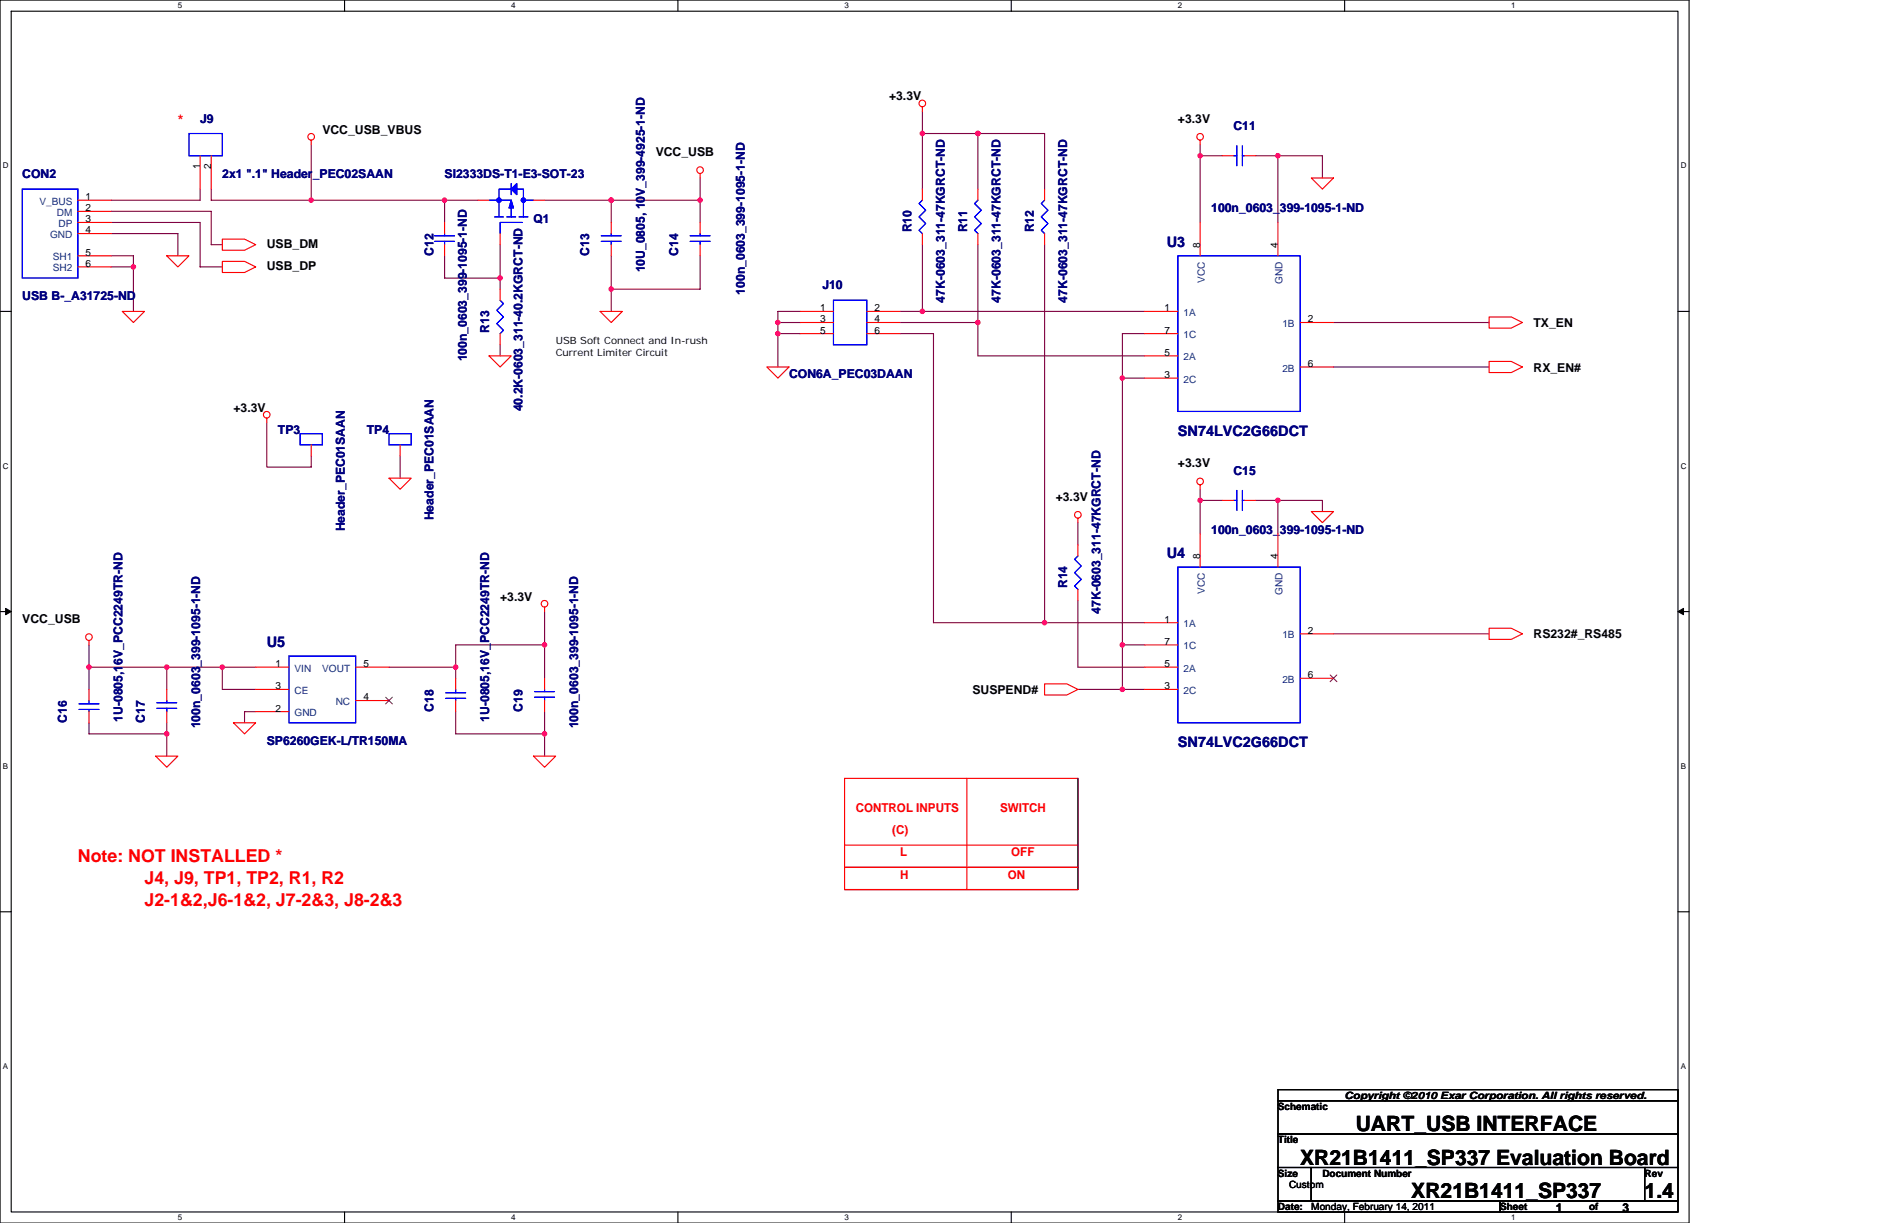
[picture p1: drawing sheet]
<svg xmlns="http://www.w3.org/2000/svg" width="432mm" height="279mm" viewBox="0 0 432 279" stroke-linecap="round" stroke-linejoin="round" font-family="sans-serif">
<path d="M0 0h386.1v279.4h-386.1zM2.6 2.6h381v274.3h-381z" fill="none" stroke="#000" stroke-width=".25"/>
<g fill="#fff">
<path d="M40.7 .3h1v2h-1z"/>
<path d="M40.7 277.1h1v2.1h-1z"/>
</g>
<path d="M78.8 0v2.6M78.8 276.9v2.5" fill="none" stroke="#000" stroke-width=".25"/>
<g fill="#fff">
<path d="M116.9 .3h1v2h-1z"/>
<path d="M116.9 277.1h1v2.1h-1z"/>
</g>
<path d="M155 0v2.6M155 276.9v2.5" fill="none" stroke="#000" stroke-width=".25"/>
<g fill="#fff">
<path d="M193.1 .3h1v2h-1z"/>
<path d="M193.1 277.1h1v2.1h-1z"/>
</g>
<path d="M231.2 0v2.6M231.2 276.9v2.5" fill="none" stroke="#000" stroke-width=".25"/>
<g fill="#fff">
<path d="M269.3 .3h1v2h-1z"/>
<path d="M269.3 277.1h1v2.1h-1z"/>
</g>
<path d="M307.4 0v2.6M307.4 276.9v2.5" fill="none" stroke="#000" stroke-width=".25"/>
<g fill="#fff">
<path d="M345.5 .3h1v2h-1z"/>
<path d="M345.5 277.1h1v2.1h-1z"/>
<path d="M.7 36.9h1.2v2h-1.2z"/>
<path d="M384.2 36.9h1.3v2h-1.3z"/>
<path d="M.7 105.4h1.2v2.1h-1.2z"/>
<path d="M384.2 105.4h1.3v2.1h-1.3z"/>
</g>
<path d="M0 71.1h2.6M383.6 71.1h2.5" fill="none" stroke="#000" stroke-width=".25"/>
<g fill="#fff">
<path d="M.7 174h1.2v2h-1.2z"/>
<path d="M384.2 174h1.2v2h-1.2z"/>
</g>
<path d="M0 139.7h2.6M383.6 139.7h2.5" fill="none" stroke="#000" stroke-width=".25"/>
<path d="M1.3 139l1.3 .7-1.3 .7zM383.6 139.7l1.2-.7v1.4z" fill="#000" stroke="#000" stroke-width=".23"/>
<g fill="#fff">
<path d="M.7 242.6h1.2v2h-1.2z"/>
<path d="M384.2 242.6h1.2v2h-1.2z"/>
</g>
<path d="M246.4 177.8v25.4h-53.3M193.1 198.1h53.3M0 208.3h2.6M383.6 208.3h2.5M292.1 251.5h91.5v7.6h-91.5zM292.1 259.1h91.5v7.6h-91.5zM292.1 248.9h91.5v2.6h-91.5zM292.1 266.7h7.6v7.6h-7.6zM292.1 274.3h50.8v2.6h-50.8zM299.7 266.7h76.2v7.6h-76.2zM342.9 274.3h40.7v2.6h-40.7zM375.9 266.7h7.7v7.6h-7.7z" fill="none" stroke="#000" stroke-width=".25"/>
<g fill="none" stroke="#800040" stroke-width=".25">
<path d="M71.1 33v12.7M210.8 25.4v17.8M210.8 30.5h28v12.7M223.5 30.5v12.7M274.3 33v17.8M274.3 35.6h5.1M287 35.6h15.3v5.1M292.1 35.6v15.2M25.4 58.4h5.1v12.7M25.4 50.8h20.3v10.2h5.1M25.4 53.4h15.3v5M25.4 48.3h22.9v7.6h2.5"/>
<path d="M45.7 43.2v2.5h-20.3M48.3 43.2v2.5h60.9M101.6 45.7v5.1M101.6 58.4v5.1h12.7M114.3 55.9v10.2M124.5 45.7h35.5M139.7 45.7v5.1M139.7 58.4v12.7M160 40.7v10.1M160 58.4v7.7h-20.3M210.8 55.9v15.2M223.5 55.9v25.4h38.1"/>
<path d="M238.8 55.9v86.4M25.4 61h5.1M114.3 78.8v2.5M177.8 76.2h5.1M177.8 73.7h5.1M182.9 71.1h-5.1v12.7M205.8 76.2h7.6v66.1h48.2M205.8 73.7h17.7M205.8 71.1h55.8M261.6 76.2h-5v10.2h5M304.8 73.7h35.6M61 96.5v10.2h10.1v-2.5"/>
<path d="M256.6 86.4v71.1M304.8 83.8h35.6M91.5 104.2v5M246.4 119.4v5.1M274.3 114.3h5.1M274.3 111.8v10.1M287 114.3h15.3v2.6M292.1 114.3v7.6M124.5 139.7v7.6M246.4 137.2v15.2h15.2M20.3 152.4h17.8v5.1M20.3 147.3v10.2"/>
<path d="M38.1 152.4h12.7v5.1h7.6M50.8 152.4h7.6M88.9 152.4h15.3M104.2 155v-7.7h20.3v7.7M246.4 157.5h15.2M256.6 147.3h5M304.8 144.8h35.6M20.3 165.1v2.6h17.8M38.1 165.1v7.6M58.4 162.6h-2.5v2.5M104.2 162.6v5.1h20.3M124.5 162.6v10.1"/>
</g>
<g fill="#f0f" stroke="#f0f" stroke-width=".25">
<circle cx="256.5" cy="86.4" r=".5"/>
<circle cx="274.3" cy="114.3" r=".5"/>
<circle cx="292.1" cy="114.3" r=".5"/>
<circle cx="256.5" cy="147.3" r=".5"/>
<circle cx="256.5" cy="157.5" r=".5"/>
<circle cx="274.3" cy="35.6" r=".5"/>
<circle cx="292.1" cy="35.6" r=".5"/>
<circle cx="210.8" cy="71.1" r=".5"/>
<circle cx="101.6" cy="45.7" r=".5"/>
<circle cx="114.3" cy="63.5" r=".5"/>
<circle cx="139.7" cy="45.7" r=".5"/>
<circle cx="139.7" cy="66" r=".5"/>
<circle cx="177.8" cy="73.7" r=".5"/>
<circle cx="177.8" cy="76.2" r=".5"/>
<circle cx="223.5" cy="73.7" r=".5"/>
<circle cx="238.8" cy="142.2" r=".5"/>
<circle cx="223.5" cy="30.5" r=".5"/>
<circle cx="210.8" cy="30.5" r=".5"/>
<circle cx="38.1" cy="152.4" r=".5"/>
<circle cx="104.1" cy="152.4" r=".5"/>
<circle cx="50.8" cy="152.4" r=".5"/>
<circle cx="124.5" cy="167.6" r=".5"/>
<circle cx="160" cy="45.7" r=".5"/>
<circle cx="71.1" cy="45.7" r=".5"/>
<circle cx="20.3" cy="152.4" r=".5"/>
<circle cx="38.1" cy="167.6" r=".5"/>
<circle cx="124.5" cy="147.3" r=".5"/>
<circle cx="30.5" cy="61" r=".5"/>
</g>
<g fill="none" stroke="#f00" stroke-width=".25">
<path d="M45.7 35.6v7.6M48.3 35.6v7.6M71.1 32v1M160 39.6v1.1M210.8 24.4v1M274.3 32v1M279.4 35.6h2.6M284.5 35.6h2.5M17.8 45.7h7.6M17.8 48.3h7.6M17.8 50.8h7.6M17.8 53.4h7.6"/>
<path d="M17.8 58.4h7.6M38.1 58.4h5.1l-2.5 2.6zM50.8 59.7h5.1l2.5 1.3-2.5 1.3h-5.1zM50.8 54.6h5.1l2.5 1.3-2.5 1.3h-5.1zM101.6 50.8v2.6M101.6 55.9v2.5M109.2 45.7h2.6M114.3 53.4v2.5M121.9 45.7h2.6M139.7 50.8v2.6M139.7 55.9v2.5M160 50.8v2.6"/>
<path d="M160 55.9v2.5M210.8 43.2v2.5M210.8 53.4v2.5M223.5 43.2v2.5M223.5 53.4v2.5M238.8 43.2v2.5M238.8 53.4v2.5M274.3 50.8v7.6M292.1 50.8v7.6M299.7 40.7h5.1l-2.5 2.5zM17.8 61h7.6M28 71.1h5l-2.5 2.6z"/>
<path d="M114.3 66.1v2.5M114.3 76.2v2.6M137.2 71.1h5.1l-2.6 2.6zM182.9 71.1h7.6M182.9 73.7h7.6M182.9 76.2h7.6M198.1 71.1h7.7M198.1 73.7h7.7M198.1 76.2h7.7M261.6 71.1h7.7M261.6 76.2h7.7M297.2 73.7h7.6"/>
<path d="M340.4 72.4h5.1l2.5 1.3-2.5 1.3h-5.1zM61 95.5v1M111.8 81.3h5.1l-2.6 2.5zM175.3 83.8h5.1l-2.6 2.6zM261.6 86.4h7.7M261.6 81.3h7.7M297.2 83.8h7.6M340.4 82.6h5.1l2.5 1.2-2.5 1.3h-5.1zM71.1 101.6v2.6M88.9 109.2h5.1l-2.5 2.6zM91.5 101.6v2.6M246.4 118.4v1"/>
<path d="M274.3 110.8v1M279.4 114.3h2.6M284.5 114.3h2.5M299.7 116.9h5.1l-2.5 2.5zM124.5 138.7v1M246.4 124.5v2.5M246.4 134.6v2.6M274.3 121.9v7.7M292.1 121.9v7.7M20.3 146.3v1M20.3 157.5v2.5M38.1 157.5v2.5"/>
<path d="M58.4 157.5h7.7M58.4 152.4h7.7M81.3 152.4h7.6M104.2 155v2.5M124.5 155v2.5M238.8 156.2h5.1l2.5 1.3-2.5 1.3h-5.1zM261.6 157.5h7.7M261.6 152.4h7.7M261.6 147.3h7.7M261.6 142.3h7.7M297.2 144.8h7.6M297.2 155h7.6"/>
<path d="M340.4 143.5h5.1l2.5 1.3-2.5 1.3h-5.1zM20.3 162.6v2.5M35.6 172.7h5.1l-2.6 2.6zM38.1 162.6v2.5M53.4 165.1h5l-2.5 2.6zM58.4 162.6h7.7M81.3 160h7.6M104.2 160v2.6M121.9 172.7h5.1l-2.5 2.6zM124.5 160v2.6M193.1 177.8h53.3v25.4h-53.3zM221 177.8v25.4"/>
<path d="M193.1 193.1h53.3M193.1 198.1h53.3M193.1 203.2h53.3"/>
<circle cx="71.1" cy="31.2" r=".76"/>
<circle cx="160" cy="38.9" r=".76"/>
<circle cx="210.8" cy="23.6" r=".76"/>
<circle cx="274.3" cy="31.2" r=".76"/>
<circle cx="61" cy="94.7" r=".76"/>
<circle cx="246.4" cy="117.6" r=".76"/>
<circle cx="274.3" cy="110" r=".76"/>
<circle cx="124.5" cy="137.9" r=".76"/>
<circle cx="20.3" cy="145.5" r=".76"/>
</g>
<g fill="none" stroke="#00f" stroke-width=".25">
<path d="M43.2 30.5h7.6v5.1h-7.6zM282 35.6h.7M282.7 33.3v4.6M284 33.3v4.6M284 35.6h.5M5.1 43.2h12.7v20.3h-12.7zM99.3 55.1h4.6M99.3 53.9h4.6M101.6 53.4v.5M101.6 55.1v.8M111.8 45.7h5.1M113.1 49.6h2"/>
<path d="M115.8 49.6h2.1M116.9 43.2h-2.8v6.4M116.9 41.9v2.6M116.9 47.3v2.3M118.1 43.2h1.6v6.4M118.6 49.6h2.1M119.4 50.8h-5.1v2.6M119.7 45.7h2.2M137.4 55.1h4.6M137.4 53.9h4.6M139.7 53.4v.5M139.7 55.1v.8"/>
<path d="M157.8 55.1h4.5M157.8 53.9h4.5M160 53.4v.5M160 55.1v.8M210.8 45.7l-.7 .8 1.5 1.5-1.5 1.6 1.5 1.5-1.5 1.5 .7 .8M223.5 45.7l-.7 .8 1.5 1.5-1.5 1.6 1.5 1.5-1.5 1.5 .7 .8M238.8 45.7l-.8 .8 1.5 1.5-1.5 1.6 1.5 1.5-1.5 1.5 .8 .8M269.3 58.4h27.9v35.6h-27.9zM114.3 68.6l.8 .8-1.5 1.5 1.5 1.5-1.5 1.5 1.5 1.6-.8 .7M190.5 68.6h7.6v10.2h-7.6zM68.6 99.1h5.1v2.5h-5.1zM88.9 99.1h5.1v2.5h-5.1z"/>
<path d="M282 114.3h.7M282.7 112v4.6M284 114.3h.5M284 112v4.6M246.4 127l-.8 .8 1.6 1.5-1.6 1.5 1.6 1.6-1.6 1.5 .8 .7M269.3 129.6h27.9v35.5h-27.9zM66.1 149.9h15.2v15.2h-15.2zM101.9 158.3h4.5M101.9 159.5h4.5M104.2 157.5v.8M104.2 159.5v.5M122.2 159.3h4.6"/>
<path d="M122.2 158h4.6M124.5 157.5v.5M124.5 159.3v.7M18.1 160.8h4.5M18.1 162.1h4.5M20.3 160v.8M20.3 162.1v.5M35.8 161.8h4.6M35.8 160.5h4.6M38.1 160v.5M38.1 161.8v.8"/>
</g>
<path d="M88.2 159.3l1.5 1.5M89.7 159.3l-1.6 1.5M304.1 154.2l1.5 1.5M305.6 154.2l-1.6 1.5" fill="none" stroke="#804000" stroke-width=".23"/>
<g fill="#00f" stroke="#00f" stroke-width=".25">
<path d="M118.1 41.9v2.6l-1.2-1.3z" fill-rule="evenodd"/>
<path d="M116.9 45.7l.5 1.8h-1z" fill-rule="evenodd"/>
<path d="M118.1 41.9v2.6l-1.2-1.3z" fill-rule="evenodd"/>
<path d="M116.9 45.7l.5 1.8h-1z" fill-rule="evenodd"/>
<circle cx="119.6" cy="45.7" r=".5"/>
<circle cx="114.1" cy="45.7" r=".5"/>
</g>
<g font-size="4.8">
<text x="309.9" y="258.5">UART_USB INTERFACE</text>
<text x="297.2" y="266.1">XR21B1411_SP337 Evaluation Board</text>
<text x="322.6" y="273.7">XR21B1411_SP337</text>
<text x="375.9" y="273.7">1.4</text>
</g>
<g font-size="4.1" fill="#f00">
<text x="17.8" y="196.8">Note: NOT INSTALLED *</text>
<text x="33" y="201.9">J4, J9, TP1, TP2, R1, R2</text>
<text x="33" y="207">J2-1&amp;2,J6-1&amp;2, J7-2&amp;3, J8-2&amp;3</text>
</g>
<text font-size="3.3" fill="#f00" x="40.7" y="28.5">*</text>
<g font-size="3.3" fill="#000080">
<text x="266.7" y="56.4">U3</text>
<text x="269.3" y="99.6">SN74LVC2G66DCT</text>
<text x="266.7" y="127.6">U4</text>
<text x="61" y="147.9">U5</text>
<text x="269.3" y="170.7">SN74LVC2G66DCT</text>
</g>
<g font-size="2.8">
<text x="203.2" y="22.9">+3.3V</text>
<text x="269.3" y="28">+3.3V</text>
<text x="73.7" y="30.5">VCC_USB_VBUS</text>
<text x="149.9" y="35.6">VCC_USB</text>
<text x="61" y="56.7">USB_DM</text>
<text x="61" y="61.8">USB_DP</text>
<text x="350.5" y="74.7">TX_EN</text>
<text x="350.5" y="84.9">RX_EN#</text>
<text x="53.4" y="94">+3.3V</text>
<text x="269.3" y="106.7">+3.3V</text>
<text x="241.3" y="114.4">+3.3V</text>
<text x="114.3" y="137.2">+3.3V</text>
<text x="5.1" y="142.3">VCC_USB</text>
<text x="350.5" y="145.9">RS232#_RS485</text>
<text x="222.3" y="158.6">SUSPEND#</text>
<text x="355.6" y="276.9">1</text>
<text x="370.9" y="276.9">3</text>
</g>
<g font-size="2.8" fill="#000080">
<text x="45.7" y="28">J9</text>
<text x="282" y="29.8">C11</text>
<text x="5.1" y="40.7">CON2</text>
<text x="50.8" y="40.7">2x1 &quot;.1&quot; Header_PEC02SAAN</text>
<text x="101.6" y="40.7">SI2333DS-T1-E3-SOT-23</text>
<text x="121.9" y="50.9">Q1</text>
<text x="208.3" y="53.1" transform="rotate(-90 208.3 53.1)">R10</text>
<text x="221" y="53.1" transform="rotate(-90 221 53.1)">R11</text>
<text x="236.3" y="53.1" transform="rotate(-90 236.3 53.1)">R12</text>
<text x="276.9" y="48.3">100n_0603_399-1095-1-ND</text>
<text x="99.1" y="58.4" transform="rotate(-90 99.1 58.4)">C12</text>
<text x="134.7" y="58.4" transform="rotate(-90 134.7 58.4)">C13</text>
<text x="155" y="58.4" transform="rotate(-90 155 58.4)">C14</text>
<text x="147.4" y="62.3" transform="rotate(-90 147.4 62.3)">10U_0805, 10V_399-4925-1-ND</text>
<text x="5.1" y="68.6">USB B-_A31725-ND</text>
<text x="170.2" y="67.3" transform="rotate(-90 170.2 67.3)">100n_0603_399-1095-1-ND</text>
<text x="188" y="66.1">J10</text>
<text x="216" y="69.1" transform="rotate(-90 216 69.1)">47K-0603_311-47KGRCT-ND</text>
<text x="228.7" y="69.1" transform="rotate(-90 228.7 69.1)">47K-0603_311-47KGRCT-ND</text>
<text x="243.9" y="69.1" transform="rotate(-90 243.9 69.1)">47K-0603_311-47KGRCT-ND</text>
<text x="111.8" y="76" transform="rotate(-90 111.8 76)">R13</text>
<text x="106.7" y="82.6" transform="rotate(-90 106.7 82.6)">100n_0603_399-1095-1-ND</text>
<text x="180.4" y="86.4">CON6A_PEC03DAAN</text>
<text x="119.4" y="94" transform="rotate(-90 119.4 94)">40.2K-0603_311-40.2KGRCT-ND</text>
<text x="63.5" y="99.1">TP3</text>
<text x="83.8" y="99.1">TP4</text>
<text x="282" y="108.5">C15</text>
<text x="99.1" y="118.9" transform="rotate(-90 99.1 118.9)">Header_PEC01SAAN</text>
<text x="78.8" y="121.4" transform="rotate(-90 78.8 121.4)">Header_PEC01SAAN</text>
<text x="276.9" y="122">100n_0603_399-1095-1-ND</text>
<text x="243.9" y="134.4" transform="rotate(-90 243.9 134.4)">R14</text>
<text x="251.5" y="140.2" transform="rotate(-90 251.5 140.2)">47K-0603_311-47KGRCT-ND</text>
<text x="15.3" y="165.1" transform="rotate(-90 15.3 165.1)">C16</text>
<text x="28" y="164.9" transform="rotate(-90 28 164.9)">1U-0805,16V_PCC2249TR-ND</text>
<text x="33.1" y="165.1" transform="rotate(-90 33.1 165.1)">C17</text>
<text x="45.8" y="166.4" transform="rotate(-90 45.8 166.4)">100n_0603_399-1095-1-ND</text>
<text x="99.1" y="162.6" transform="rotate(-90 99.1 162.6)">C18</text>
<text x="111.8" y="164.9" transform="rotate(-90 111.8 164.9)">1U-0805,16V_PCC2249TR-ND</text>
<text x="119.4" y="162.6" transform="rotate(-90 119.4 162.6)">C19</text>
<text x="132.1" y="166.4" transform="rotate(-90 132.1 166.4)">100n_0603_399-1095-1-ND</text>
<text x="61" y="170.2">SP6260GEK-L/TR150MA</text>
</g>
<g font-size="2.8" fill="#f00">
<text x="195.6" y="185.5">CONTROL INPUTS</text>
<text x="228.6" y="185.5">SWITCH</text>
<text x="204" y="190.6">(C)</text>
<text x="205.8" y="195.6">L</text>
<text x="231.2" y="195.6">OFF</text>
<text x="205.8" y="200.7">H</text>
<text x="230.4" y="200.7">ON</text>
</g>
<g font-size="2.3">
<text x="45.7" y="38.7" transform="rotate(-90 45.7 38.7)">1</text>
<text x="48.3" y="38.7" transform="rotate(-90 48.3 38.7)">2</text>
<text x="19.6" y="45.7">1</text>
<text x="19.6" y="50.8">3</text>
<text x="19.6" y="53.3">4</text>
<text x="19.6" y="48.3">2</text>
<text x="19.6" y="58.4">5</text>
<text x="274.3" y="56.7" transform="rotate(-90 274.3 56.7)">8</text>
<text x="292.1" y="56.7" transform="rotate(-90 292.1 56.7)">4</text>
<text x="19.6" y="61">6</text>
<text x="187.5" y="71.1">1</text>
<text x="199.9" y="71.1">2</text>
<text x="266.2" y="71.1">1</text>
<text x="187.5" y="73.7">3</text>
<text x="187.5" y="76.2">5</text>
<text x="199.9" y="73.7">4</text>
<text x="199.9" y="76.2">6</text>
<text x="266.2" y="76.2">7</text>
<text x="299" y="73.7">2</text>
<text x="127" y="78.5">USB Soft Connect and In-rush</text>
<text x="127" y="81.3">Current Limiter Circuit</text>
<text x="266.2" y="81.3">5</text>
<text x="299" y="83.8">6</text>
<text x="266.2" y="86.4">3</text>
<text x="274.3" y="127.8" transform="rotate(-90 274.3 127.8)">8</text>
<text x="292.1" y="127.8" transform="rotate(-90 292.1 127.8)">4</text>
<text x="266.2" y="142.2">1</text>
<text x="266.2" y="147.3">7</text>
<text x="299" y="144.8">2</text>
<text x="63" y="152.4">1</text>
<text x="83.1" y="152.4">5</text>
<text x="266.2" y="152.4">5</text>
<text x="299" y="154.9">6</text>
<text x="63" y="157.5">3</text>
<text x="83.1" y="160">4</text>
<text x="266.2" y="157.5">3</text>
<text x="63" y="162.6">2</text>
<text x="307.4" y="251">Copyright ©2010 Exar Corporation. All rights reserved.</text>
<text x="292.1" y="253.6">Schematic</text>
<text x="292.1" y="261.2">Title</text>
<text x="292.1" y="268.8">Size</text>
<text x="302.3" y="268.8">Document Number</text>
<text x="375.9" y="268.8">Rev</text>
<text x="294.7" y="271.3">Custom</text>
<text x="292.1" y="276.5">Date:</text>
<text x="299.7" y="276.4">Monday, February 14, 2011</text>
<text x="342.9" y="276.5">Sheet</text>
<text x="363.2" y="276.5">of</text>
</g>
<g font-size="2.3" fill="#004080">
<text x="9" y="46.8">V_BUS</text>
<text x="13" y="49.3">DM</text>
<text x="13.4" y="51.9">DP</text>
<text x="11.5" y="54.4">GND</text>
<text x="12.1" y="59.5">SH1</text>
<text x="12.1" y="62">SH2</text>
<text x="275.4" y="64.6" transform="rotate(-90 275.4 64.6)">VCC</text>
<text x="293.2" y="64.9" transform="rotate(-90 293.2 64.9)">GND</text>
<text x="270.5" y="77.3">1C</text>
<text x="270.5" y="72.2">1A</text>
<text x="293.1" y="74.7">1B</text>
<text x="270.5" y="82.3">2A</text>
<text x="270.5" y="87.4">2C</text>
<text x="293.1" y="84.9">2B</text>
<text x="275.4" y="135.7" transform="rotate(-90 275.4 135.7)">VCC</text>
<text x="293.2" y="136" transform="rotate(-90 293.2 136)">GND</text>
<text x="270.5" y="143.3">1A</text>
<text x="270.5" y="148.4">1C</text>
<text x="293.1" y="145.8">1B</text>
<text x="67.3" y="153.5">VIN</text>
<text x="73.7" y="153.5">VOUT</text>
<text x="270.5" y="153.5">2A</text>
<text x="293.1" y="156">2B</text>
<text x="67.3" y="158.5">CE</text>
<text x="76.7" y="161.1">NC</text>
<text x="270.5" y="158.5">2C</text>
<text x="67.3" y="163.6">GND</text>
</g>
<g font-size="1.8">
<text x="40.7" y="1.9">5</text>
<text x="116.9" y="1.9">4</text>
<text x="193.1" y="1.9">3</text>
<text x="269.3" y="1.9">2</text>
<text x="345.5" y="1.9">1</text>
<text x=".7" y="38.5">D</text>
<text x="384.2" y="38.5">D</text>
<text x=".7" y="107.1">C</text>
<text x="384.2" y="107.1">C</text>
<text x=".7" y="175.6">B</text>
<text x="384.2" y="175.6">B</text>
<text x=".7" y="244.2">A</text>
<text x="384.2" y="244.2">A</text>
<text x="40.7" y="278.8">5</text>
<text x="116.9" y="278.8">4</text>
<text x="193.1" y="278.8">3</text>
<text x="269.3" y="278.8">2</text>
<text x="345.5" y="278.8">1</text>
</g>
</svg>
